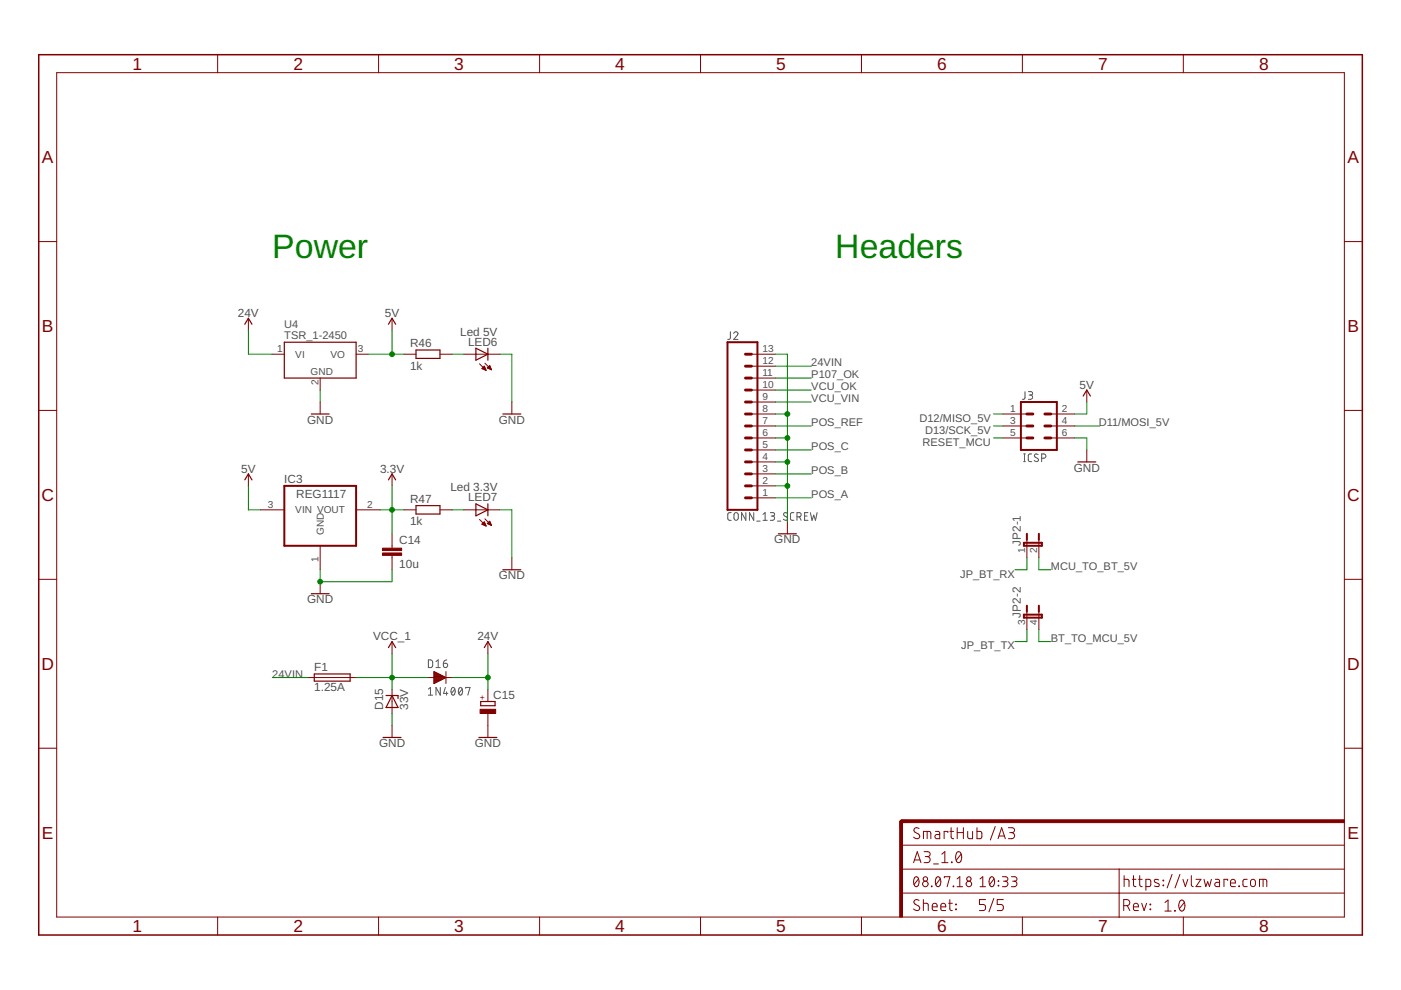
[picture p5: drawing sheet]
<svg xmlns="http://www.w3.org/2000/svg" width="297mm" height="210mm" viewBox="0 0 297 210" stroke-linecap="round" stroke-linejoin="round" font-family="sans-serif">
<g fill="none" stroke="#505050" stroke-width=".21">
<path d="M154.9 70.3l-.1 1.4-.2 .2-.3 .1M155.6 70.7a.45 .45 0 0 1 .6-.3 .45 .45 0 0 1 .1 .7l-.7 .9h.9M217 97.9h.4M217 96.2h.4M217.2 96.2v1.7M217.3 83v1.4l-.2 .2-.3 .1M218 83h.6a.36 .36 0 0 1 .3 .4 .36 .36 0 0 1-.3 .4h-.4M218.5 83.8a.46 .46 0 0 1 .4 .4 .46 .46 0 0 1-.4 .5h-.5M218.7 96.2l-.5 .1-.2 .3v1l.2 .2 .5 .1M220.1 96.4l-.2-.1a.37 .37 0 0 0-.5 .1 .37 .37 0 0 0 .1 .5l.7 .5a.47 .47 0 0 1-.4 .5 .47 .47 0 0 1-.5-.3M220.9 97.2h.4a.46 .46 0 0 0 .5-.5 .46 .46 0 0 0-.5-.5h-.4v1.7M155 108.7h-.5l-.2 .4 .1 1.1 .6 .1"/>
<path d="M155.7 108.8l.4-.1 .3 .1 .1 1.1a.46 .46 0 0 1-.4 .4 .46 .46 0 0 1-.5-.4zM158.1 108.7v1.6l-.9-1.6v1.6M159.8 108.7v1.6l-.9-1.6v1.6M160.4 110.5h.8M161.8 110.3h.9M161.8 109.1l.4-.4v1.6M163.3 108.7h.6a.36 .36 0 0 1 .3 .4 .36 .36 0 0 1-.3 .3h-.4M163.8 109.4a.46 .46 0 0 1 .4 .5 .46 .46 0 0 1-.4 .4h-.5M164.8 110.5h.7M166.9 108.8a.41 .41 0 0 0-.6 0 .41 .41 0 0 0 0 .6l.5 .2a.41 .41 0 0 1 .1 .7 .41 .41 0 0 1-.7-.1l-.1-.1M168.3 108.7h-.5l-.2 .4v1l.4 .2h.3M169 109.6h.4a.44 .44 0 0 0 .5-.5 .44 .44 0 0 0-.5-.4h-.4v1.6"/>
<path d="M169.5 109.6l.4 .7M170.6 109.4h.5M171.3 108.7h-.7v1.6h.7M171.8 108.7l.4 1.6 .3-1.1 .4 1.1 .3-1.6M90.8 139.9l.6 .1 .3 .2v.9l-.3 .4h-.6zM94.7 139.9l-.6 .3-.1 .4M90.8 146.1l.5-.3v1.6M90.8 147.4h.9M92.4 141.5h.9M92.4 140.3l.5-.4v1.6M93.3 145.8v1.6l-.9-1.6v1.6M94 140.6h.6a.45 .45 0 0 1 .3 .5 .45 .45 0 0 1-.5 .4 .45 .45 0 0 1-.4-.4z"/>
<path d="M94.4 145.8l-.4 1.2h1M94.7 146.7v.7M95.8 145.9l.3-.1a.97 .97 0 0 1 0 1.6 1.02 1.02 0 0 1-.3-1.5zM96.4 146.1l-.7 .9M97.4 145.9l.2-.1a.95 .95 0 0 1 0 1.6 1.04 1.04 0 0 1-.2-1.5zM98 146.1l-.7 .9M98.7 145.9v-.1h1l-.5 1.6"/>
</g>
<g fill="none" stroke="#800000" stroke-width=".25">
<path d="M51.9 68.7l.8-1.2 .7 1.2M60.3 72.6h15.2v7.6h-15.2zM82.4 68.7l.7-1.2 .8 1.2M88.2 74.2h5.1v1.8h-5.1zM100.9 73.8l2.5 1.3-2.5 1.3zM103.4 73.8v2.6M66 87.8h3.8M106.6 87.8h3.8M228.5 97.9h3.8M229.7 84l.7-1.3 .8 1.3M51.9 101.7l.8-1.2 .7 1.2M82.4 101.7l.7-1.2 .8 1.2"/>
<path d="M88.2 107.2h5.1v1.8h-5.1zM100.9 106.8l2.5 1.3-2.5 1.3zM103.4 106.8v2.6M165 113.2h3.8M66 125.9h3.8M82.4 137.3l.7-1.3 .8 1.3M102.7 137.3l.7-1.3 .8 1.3M106.6 120.8h3.8M66.6 142.9h7.6v1.5h-7.6zM81.2 156.4h3.8M81.9 147.5h2.5v.6M83.1 147.5l1.3 2.5h-2.5z"/>
<path d="M101.5 156.4h3.8M101.9 148.7h3.1v.9h-3.1z"/>
</g>
<g fill="none" stroke="#800000" stroke-width=".21">
<path d="M12 15.4h273v179h-273zM46.1 11.6v3.8M80.3 11.6v3.8M114.4 11.6v3.8M148.5 11.6v3.8M182.6 11.6v3.8M216.8 11.6v3.8M250.9 11.6v3.8M8.2 51.2h3.8M285 51.2h3.8M52.7 67.5v2.5M57.7 75.1h2.6"/>
<path d="M75.5 75.1h2.5M83.1 67.5v2.5M85.7 75.1h2.5M93.3 75.1h2.5M98.4 75.1h7.6M101.7 77.1l1.4 1.4M102.2 78.1l.5-.5 .4 .9zM102.3 78.1h.6M102.3 78.2h.6M102.4 77.9h.4M102.5 77.8h.3M102.6 78.3h.4"/>
<path d="M102.6 77.7h.1M102.8 77l1.4 1.4M102.8 78.4h.2M103.3 78l.5-.5 .4 .9zM103.4 77.9h.6M103.4 78.1h.7M103.5 77.8h.5M103.6 77.7h.3M103.7 78.2h.4M103.8 77.6h.1M104 78.3h.2M159.3 75.1h5.1"/>
<path d="M159.3 77.6h5.1M8.2 87h3.8M67.9 80.2v2.5M67.9 85.2v2.6M108.5 85.2v2.6M159.3 87.8h5.1M159.3 90.3h5.1M159.3 92.9h5.1M159.3 97.9h5.1M159.3 95.4h5.1M159.3 85.2h5.1M159.3 82.7h5.1"/>
<path d="M159.3 80.2h5.1M212.6 87.8h5.1M212.6 90.3h5.1M212.6 92.9h5.1M222.8 87.8h5.1M222.8 90.3h5.1M222.8 92.9h5.1M230.4 82.7v2.5M230.4 95.4v2.5M285 87h3.8M52.7 100.5v2.5M55.2 108.1h5.1"/>
<path d="M67.9 115.7v5.1M75.5 108.1h5.1M83.1 100.5v2.5M83.1 113.2v3M83.1 117.8v3M85.7 108.1h2.5M93.3 108.1h2.5M98.4 108.1h7.6M101.7 110.1l1.4 1.4M102.2 111.1l.5-.5 .4 .9zM102.2 111.1h.7M102.3 111h.5"/>
<path d="M102.4 111.2h.5M102.4 110.9h.4M102.6 110.7h.1M102.6 111.4h.4M102.8 110l1.4 1.4M102.9 111.5h.1M103.3 111l.5-.5 .4 .9zM103.4 111h.6M103.5 110.9h.5M103.5 111.1h.6M103.6 110.7h.3M103.7 110.6h.2"/>
<path d="M103.8 111.2h.3M104.1 111.4h.1M108.5 118.3v2.5M159.3 105.6h5.1M159.3 103h5.1M159.3 100.5h5.1M166.9 110.6v2.6M217.7 114.4v3.9M220.3 114.4v3.9M8.2 122.8h3.8M67.9 123.3v2.6M83.1 136v2.6"/>
<path d="M103.4 136v2.6M217.7 129.7v3.8M220.3 129.7v3.8M285 122.8h3.8M8.2 158.6h3.8M65.4 143.7h10.1M83.1 146.2v5.1M83.1 153.8v2.6M90.7 143.7h1.3M92 142.4l2.6 1.3-2.6 1.2zM92 144.9h.1M92 144.8h.4"/>
<path d="M92 144.6h.6M92 144.5h.8M92 144.4h1.1M92 144.3h1.3M92 144.2h1.6M92 144h1.8M92 143.9h2M92 143.8h2.3M92 143.7h2.5M92 143.6h2.4M92 143.4h2.1M92 143.3h1.9"/>
<path d="M92 143.2h1.6M92 143.1h1.4M92 143h1.2M92 142.8h.9M92 142.7h.7M92 142.6h.4M92 142.5h.2M94.6 143.7h1.2M94.6 142.4v2.5M103.4 146.2v2.5M103.4 151.3v5.1M285 158.6h3.8"/>
<path d="M191.1 179.2h93.9M194.9 175.7a.58 .58 0 0 0-.9-.1 .58 .58 0 0 0 0 .9l.7 .3a.58 .58 0 0 1 .1 .9 .58 .58 0 0 1-.9 0l-.2-.2M195.8 177.8v-1.5l1.5 .1 .1 1.4M196.6 176.3v1.5M198.3 176.3h.7l.2 .2v1.3h-.5a.44 .44 0 0 1-.5-.4 .44 .44 0 0 1 .5-.5h.5M201 176.5v-.2h-.8v1.5M201.4 176.3h.8M201.7 175.5v1.9l.2 .4h.3M202.9 175.5v2.3M202.9 176.5h1.4M204.3 175.5v2.3M205.2 176.3v1.1l.1 .3 .3 .1h.6v-1.5"/>
<path d="M207.1 175.5v2.3h.8l.3-.4-.1-.9-.2-.2h-.8M211 175.2l-1 2.9M211.6 177.8l.8-2.3 .7 2.3M211.8 177.2h1.2M213.8 175.5h.8a.52 .52 0 0 1 .5 .5 .52 .52 0 0 1-.5 .5h-.5M214.5 176.5a.65 .65 0 0 1 .6 .7 .65 .65 0 0 1-.6 .6h-.7M46.1 194.4v3.8M80.3 194.4v3.8M114.4 194.4v3.8M148.5 194.4v3.8M182.6 194.4v3.8M191.1 189.4h93.9"/>
<path d="M191.1 184.3h93.9M193.7 182.9l.8-2.3 .8 2.3M193.9 182.3h1.2M194 186l.1-.1a.87 .87 0 0 1 .7 1.3 .59 .59 0 0 1-.5 .8 .59 .59 0 0 1-.6-.8l.1-.8zM194.7 186.4l-.9 1.1M194.9 190.9a.58 .58 0 0 0-.9-.1 .58 .58 0 0 0 0 .9l.7 .4a.58 .58 0 0 1 .1 .9 .58 .58 0 0 1-.9-.1l-.2-.2M195.8 191.5l.9 .1 .1 1.5M195.8 190.7v2.4M195.9 180.6h.8a.52 .52 0 0 1 .5 .5 .52 .52 0 0 1-.5 .5h-.5M196.6 181.6a.65 .65 0 0 1 .6 .7 .65 .65 0 0 1-.6 .6h-.7M197.5 187.9l.1 .1zM197.7 192.3h1a.54 .54 0 0 0-.4-.8 .54 .54 0 0 0-.6 .5l.1 1 .9 .1"/>
<path d="M197.9 183.2h1.1M198.6 186l.1-.1a.87 .87 0 0 1 .8 1.3 .59 .59 0 0 1-.6 .8 .59 .59 0 0 1-.6-.8l.1-.8zM199.3 186.4l-.9 1.1M199.5 192.3h1a.54 .54 0 0 0-.4-.8 .54 .54 0 0 0-.6 .5l.1 1 .9 .1M199.7 182.9h1.3M199.7 181.1l.6-.5v2.3M200.2 186.1v-.2h1.2l-.6 2.1M201.1 191.5h.8M201.4 190.7v2.1l.5 .3M201.7 182.8l.1 .1zM202.1 187.9l.1 .1zM202.6 191.7l.2 .1z"/>
<path d="M202.6 192.7l.2 .2zM202.9 180.8a.55 .55 0 0 1 .6-.2 .55 .55 0 0 1 .3 .6 1.32 1.32 0 0 1-.6 1.7 1.44 1.44 0 0 1-.3-2.1zM202.9 188h1.2M202.9 186.4l.6-.5v2.1M203.8 181.1l-1.1 1.3M207.8 188h1.2M207.8 186.4l.6-.5v2.1M209 190.7h-1.3v1.1h.7a.66 .66 0 0 1 .6 .6 .66 .66 0 0 1-.6 .7h-.7M210 186l.1-.1a.89 .89 0 0 1 .8 1.3l-.1 .3a.51 .51 0 0 1-.5 .5 .51 .51 0 0 1-.5-.5l-.1-.8zM210.7 190.5l-1 2.8M210.8 186.4l-1 1.1M211.6 187.7l.2 .1z"/>
<path d="M211.6 186.8l.2 .1zM212.5 185.9h.7a.48 .48 0 0 1 .5 .5 .48 .48 0 0 1-.5 .4h-.4M212.7 190.7h-1.3v1.1h.8a.66 .66 0 0 1 .5 .6 .66 .66 0 0 1-.5 .7h-.8M213.1 186.8a.58 .58 0 0 1 .6 .6 .58 .58 0 0 1-.6 .6h-.6M214.4 185.9h.8a.48 .48 0 0 1 .4 .5 .48 .48 0 0 1-.4 .4h-.5M215 186.8a.58 .58 0 0 1 .6 .6 .58 .58 0 0 1-.6 .6h-.6M216.8 194.4v3.8M237.3 184.3v10.2M238.3 192h.6a.65 .65 0 0 0 .6-.6 .65 .65 0 0 0-.6-.7h-.6v2.4M238.3 186.4l1 .1 .1 1.5M238.3 185.7v2.3M239 192l.5 1.1"/>
<path d="M240.1 186.4h.7M240.3 192.3h1.1a.55 .55 0 0 0-.4-.8 .55 .55 0 0 0-.7 .5l.1 1 1 .1M240.3 185.7v2l.5 .3M241.4 186.4h.8M241.6 185.7v1.9l.2 .3 .4 .1M242.1 191.5l.5 1.6 .5-1.6M243 188h.7l.2-.3 .1-.9-.3-.3-.7-.1v2.4M243.8 192.7l.2 .2zM243.8 191.7l.2 .1zM245.7 186.6l-.8-.1-.2 .2 .1 .3 .9 .4v.5l-.3 .1-.6-.1M246.6 187.7l.1 .1zM246.6 186.6l.1 .2z"/>
<path d="M247 191.3l.6-.5v2.4M247 193.2h1.3M248.5 185.4l-1 2.9M249 193l.2 .2zM250.2 185.4l-1.1 2.9M250.2 191a.62 .62 0 0 1 .8 0 .62 .62 0 0 1 .2 .7 .99 .99 0 0 1-.8 1.4 1.62 1.62 0 0 1-.2-2.1zM250.8 186.4l.5 1.6 .5-1.6M250.9 194.4v3.8M251.1 191.3l-1 1.3M252.6 185.7v1.9l.1 .3 .3 .1M253.6 186.4h1l-1 1.6h1M255.3 186.4l.4 1.6 .4-1.1 .3 1.1 .4-1.6"/>
<path d="M257.7 186.4l.6 .1 .3 .2v1.3h-.6a.46 .46 0 0 1-.5-.5 .46 .46 0 0 1 .5-.4h.6M260.3 186.7v-.3h-.8v1.6M260.9 187.2h1a.55 .55 0 0 0-.3-.7 .55 .55 0 0 0-.7 .4l.1 1 .9 .1M262.7 187.9l.1 .1zM264.4 186.4l-.6 .1-.3 .3 .2 1.1 .7 .1M265.3 186.6l.4-.2a.92 .92 0 0 1 .2 1.5l-.3 .1-.4-.4zM267 188v-1.6l1.5 .1 .1 1.5M267.8 186.4v1.6"/>
<circle cx="196.2" cy="186.4" r=".47"/>
<circle cx="196.2" cy="187.4" r=".59"/>
<circle cx="205.4" cy="186.4" r=".47"/>
<circle cx="205.4" cy="187.4" r=".59"/>
</g>
<g fill="none" stroke="#800000" stroke-width=".61">
<path d="M158.1 77.6h1.2M158.1 75.1h1.2M158.1 92.9h1.2M158.1 90.3h1.2M158.1 87.8h1.2M158.1 97.9h1.2M158.1 95.4h1.2M158.1 85.2h1.2M158.1 82.7h1.2M158.1 80.2h1.2M217.7 92.9h1.3M217.7 90.3h1.3"/>
<path d="M217.7 87.8h1.3M221.5 92.9h1.3M221.5 90.3h1.3M221.5 87.8h1.3M158.1 103h1.2M158.1 105.6h1.2M158.1 100.5h1.2M192.3 174.1h-1.2v1.3"/>
</g>
<path d="M154.2 72.6h6.4v35.5h-6.4zM216.5 85.2h7.6v10.2h-7.6zM60.3 103h15.2v12.7h-15.2zM217.1 115.1h3.8v.6h-3.8zM217.7 113.2v1.2M220.3 113.2v1.2M217.1 130.3h3.8v.7h-3.8zM217.7 128.4v1.3M220.3 128.4v1.3" fill="none" stroke="#800000" stroke-width=".42"/>
<g fill="#800000" stroke="#800000" stroke-width=".21">
<path d="M190.8 174.1h.5v20.3h-.5z"/>
<path d="M191.1 173.8h93.9v.6h-93.9z"/>
<path d="M81.1 117.2h4.1v.6h-4.1z"/>
<path d="M81.1 116.2h4.1v.5h-4.1z"/>
<path d="M101.8 150.4h3.3v.9h-3.3z"/>
</g>
<path d="M8.2 11.6h280.6v186.6h-280.6z" fill="none" stroke="#800000" stroke-width=".32"/>
<g fill="none" stroke="#008000" stroke-width=".21">
<path d="M52.7 70v5.1h5M78 75.1h7.7M83.1 70v5.1M95.8 75.1h2.6M106 75.1h2.5v10.1M164.4 75.1h2.5v35.5M164.4 77.6h7.6M67.9 82.7v2.5M164.4 90.3h7.6M164.4 92.9h2.5M164.4 97.9h2.5M164.4 87.8h2.5"/>
<path d="M164.4 82.7h7.6M164.4 95.4h7.6M164.4 85.2h7.6M164.4 80.2h7.6M210.7 90.3h1.9M210.7 92.9h1.9M210.7 87.8h1.9M227.9 90.3h5.3M227.9 92.9h2.5v2.5M230.4 85.2v2.6h-2.5M52.7 103v5.1h2.5M80.6 108.1h5.1"/>
<path d="M83.1 103v10.2M95.8 108.1h2.6M106 108.1h2.5v10.2M164.4 103h2.5M164.4 105.6h7.6M164.4 100.5h7.6M217.7 118.3v2.5h-2.5M220.3 118.3v2.5h2.5M67.9 120.8v2.5h15.2v-2.5M83.1 138.6v7.6M103.4 138.6v7.6M217.7 133.5v2.5h-2.5"/>
<path d="M220.3 133.5v2.5h2.5M57.7 143.7h7.7M75.5 143.7h15.2M83.1 151.3v2.5M95.8 143.7h7.6"/>
</g>
<g fill="#008000" stroke="#008000" stroke-width=".21">
<circle cx="67.9" cy="123.3" r=".51"/>
<circle cx="166.9" cy="97.9" r=".51"/>
<circle cx="166.9" cy="92.9" r=".51"/>
<circle cx="166.9" cy="103" r=".51"/>
<circle cx="166.9" cy="87.8" r=".51"/>
<circle cx="103.4" cy="143.7" r=".51"/>
<circle cx="83.1" cy="75.1" r=".51"/>
<circle cx="83.1" cy="108.1" r=".51"/>
<circle cx="83.1" cy="143.7" r=".51"/>
</g>
<g font-size="7.2" fill="#008000">
<text x="57.7" y="54.8">Power</text>
<text x="177.1" y="54.8">Headers</text>
</g>
<g font-size="3.7" fill="#800000">
<text x="28.1" y="14.8">1</text>
<text x="62.2" y="14.8">2</text>
<text x="96.3" y="14.8">3</text>
<text x="130.4" y="14.8">4</text>
<text x="164.6" y="14.8">5</text>
<text x="198.7" y="14.8">6</text>
<text x="232.8" y="14.8">7</text>
<text x="266.9" y="14.8">8</text>
<text x="8.9" y="34.6">A</text>
<text x="285.7" y="34.6">A</text>
<text x="8.9" y="70.4">B</text>
<text x="285.7" y="70.4">B</text>
<text x="8.8" y="106.2">C</text>
<text x="285.6" y="106.2">C</text>
<text x="8.8" y="142">D</text>
<text x="285.6" y="142">D</text>
<text x="8.9" y="177.8">E</text>
<text x="285.7" y="177.8">E</text>
<text x="28.1" y="197.6">1</text>
<text x="62.2" y="197.6">2</text>
<text x="96.3" y="197.6">3</text>
<text x="130.4" y="197.6">4</text>
<text x="164.6" y="197.6">5</text>
<text x="198.7" y="197.6">6</text>
<text x="232.8" y="197.6">7</text>
<text x="266.9" y="197.6">8</text>
</g>
<g font-size="2.5" fill="#505050">
<text x="50.4" y="67.2">24V</text>
<text x="81.6" y="67.2">5V</text>
<text x="97.6" y="71.2">Led 5V</text>
<text x="86.9" y="73.6">R46</text>
<text x="99.2" y="73.3">LED6</text>
<text x="86.9" y="78.4">1k</text>
<text x="228.9" y="82.5">5V</text>
<text x="65.1" y="89.8">GND</text>
<text x="105.8" y="89.8">GND</text>
<text x="51.1" y="100.2">5V</text>
<text x="80.6" y="100.2">3.3V</text>
<text x="227.7" y="100">GND</text>
<text x="60.3" y="102.4">IC3</text>
<text x="62.8" y="105.6">REG1117</text>
<text x="86.9" y="106.6">R47</text>
<text x="95.5" y="104.2">Led 3.3V</text>
<text x="99.2" y="106.3">LED7</text>
<text x="86.9" y="111.4">1k</text>
<text x="84.7" y="115.3">C14</text>
<text x="164.2" y="115.2">GND</text>
<text x="216.5" y="115.7" transform="rotate(-90 216.5 115.7)">JP2-1</text>
<text x="84.7" y="120.4">10u</text>
<text x="105.8" y="122.8">GND</text>
<text x="65.1" y="127.9">GND</text>
<text x="216.5" y="131" transform="rotate(-90 216.5 131)">JP2-2</text>
<text x="79.1" y="135.8">VCC_1</text>
<text x="101.2" y="135.8">24V</text>
<text x="66.6" y="142.3">F1</text>
<text x="66.6" y="146.6">1.25A</text>
<text x="104.6" y="148.2">C15</text>
<text x="81.2" y="150.5" transform="rotate(-90 81.2 150.5)">D15</text>
<text x="86.6" y="150.5" transform="rotate(-90 86.6 150.5)">33V</text>
<text x="80.4" y="158.4">GND</text>
<text x="100.7" y="158.4">GND</text>
</g>
<g font-size="2.3" fill="#505050">
<text x="60.3" y="71.9">TSR_1-2450</text>
<text x="60.3" y="69.6">U4</text>
<text x="172" y="77.6">24VIN</text>
<text x="172" y="82.7">VCU_OK</text>
<text x="172" y="80.2">P107_OK</text>
<text x="172" y="85.2">VCU_VIN</text>
<text x="195" y="89.5">D12/MISO_5V</text>
<text x="172" y="90.3">POS_REF</text>
<text x="172" y="95.4">POS_C</text>
<text x="195.6" y="94.5">RESET_MCU</text>
<text x="196.1" y="92">D13/SCK_5V</text>
<text x="233" y="90.3">D11/MOSI_5V</text>
<text x="172" y="100.5">POS_B</text>
<text x="172" y="105.6">POS_A</text>
<text x="203.6" y="122.5">JP_BT_RX</text>
<text x="222.8" y="120.8">MCU_TO_BT_5V</text>
<text x="203.8" y="137.7">JP_BT_TX</text>
<text x="222.8" y="136">BT_TO_MCU_5V</text>
<text x="57.7" y="143.7">24VIN</text>
</g>
<g font-size="2.1" fill="#505050">
<text x="58.7" y="74.7">1</text>
<text x="62.6" y="75.9">VI</text>
<text x="70.1" y="75.9">VO</text>
<text x="75.9" y="74.7">3</text>
<text x="161.7" y="77.3">12</text>
<text x="161.7" y="74.7">13</text>
<text x="65.9" y="79.4">GND</text>
<text x="67.5" y="81.7" transform="rotate(-90 67.5 81.7)">2</text>
<text x="161.7" y="82.4">10</text>
<text x="161.7" y="79.8">11</text>
<text x="161.7" y="90">7</text>
<text x="161.7" y="87.4">8</text>
<text x="161.7" y="84.9">9</text>
<text x="214.2" y="87.4">1</text>
<text x="214.2" y="90">3</text>
<text x="225.1" y="90">4</text>
<text x="225.1" y="87.4">2</text>
<text x="161.7" y="95">5</text>
<text x="161.7" y="92.5">6</text>
<text x="214.2" y="92.5">5</text>
<text x="225.1" y="92.5">6</text>
<text x="161.7" y="100.1">3</text>
<text x="161.7" y="97.6">4</text>
<text x="56.8" y="107.7">3</text>
<text x="77.8" y="107.7">2</text>
<text x="161.7" y="105.2">1</text>
<text x="161.7" y="102.7">2</text>
<text x="62.6" y="108.9">VIN VOUT</text>
<text x="68.7" y="113.4" transform="rotate(-90 68.7 113.4)">GND</text>
<text x="67.5" y="119.2" transform="rotate(-90 67.5 119.2)">1</text>
<text x="217.4" y="117.3" transform="rotate(-90 217.4 117.3)">1</text>
<text x="219.9" y="117.3" transform="rotate(-90 219.9 117.3)">2</text>
<text x="217.4" y="132.5" transform="rotate(-90 217.4 132.5)">3</text>
<text x="219.9" y="132.5" transform="rotate(-90 219.9 132.5)">4</text>
</g>
<text font-size="1.8" fill="#800000" x="102.9" y="148.3" transform="rotate(-90 102.9 148.3)">+</text>
</svg>
